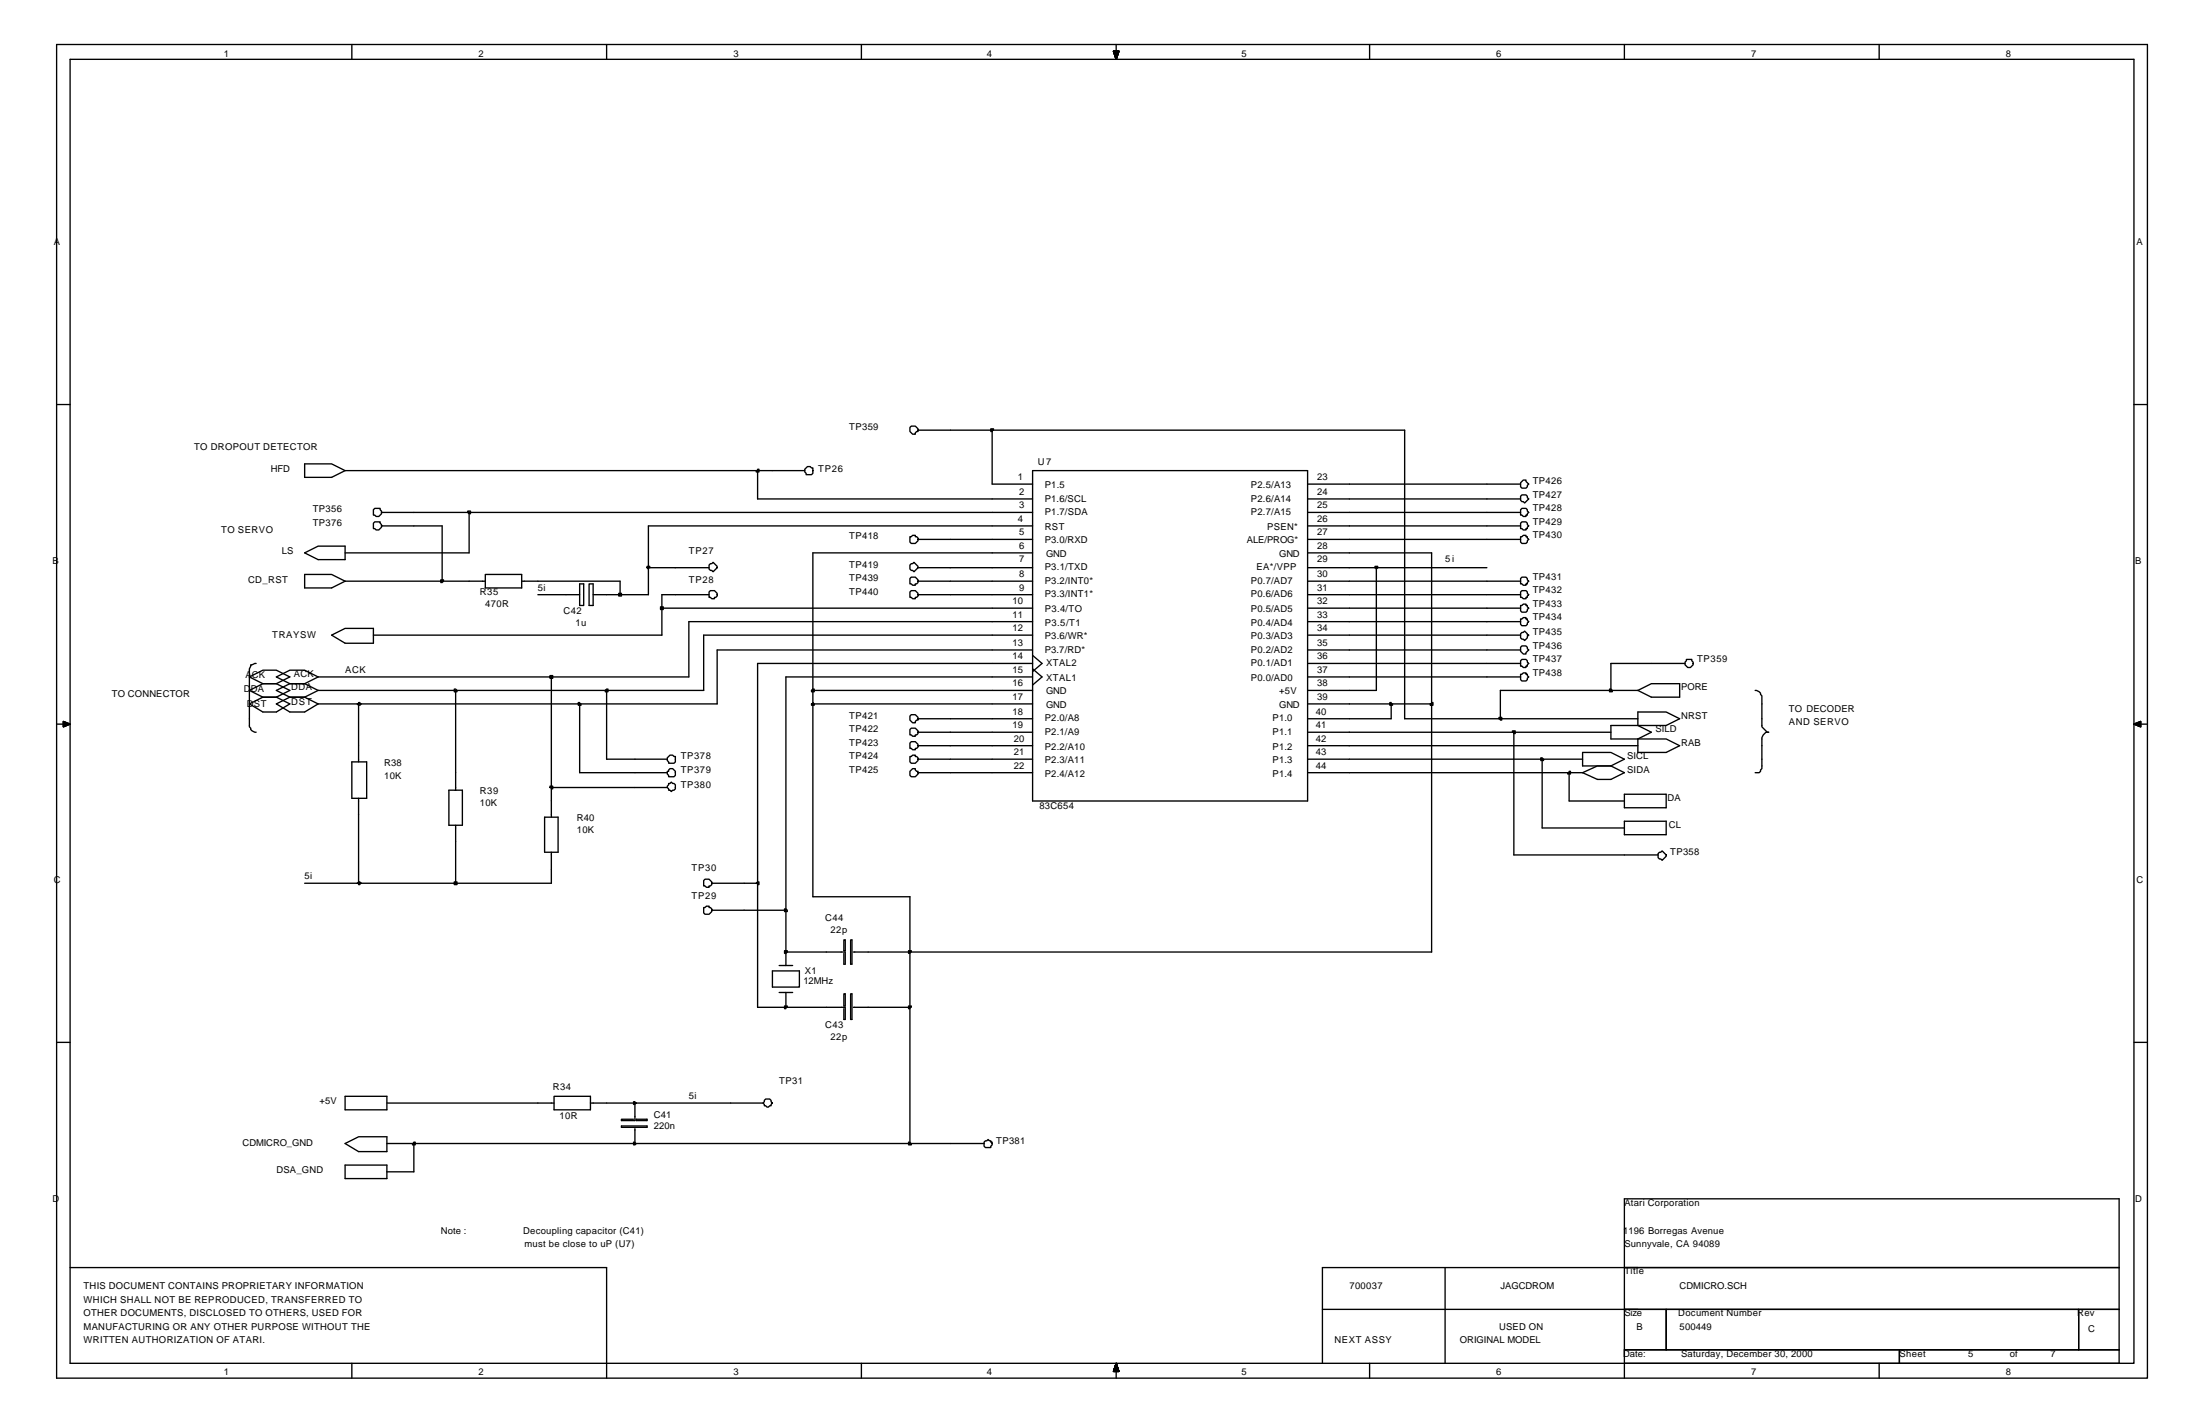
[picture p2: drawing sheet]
<svg xmlns="http://www.w3.org/2000/svg" width="432mm" height="279mm" viewBox="0 0 432 279" stroke-linecap="round" stroke-linejoin="round" font-family="sans-serif">
<g fill="none" stroke="#000" stroke-width=".26">
<path d="M11.1 8.7h410.4v261.7h-410.4zM13.8 11.6h405v255.9h-405zM69.1 8.7v2.9M119.1 8.7v2.9M169.1 8.7v2.9M219.1 8.7v2.9M268.8 8.7v2.9M318.8 8.7v2.9M368.8 8.7v2.9M11.1 79.4h2.7M418.8 79.4h2.7M59.8 91h5.3l2.6 1.3-2.6 1.4h-5.3z"/>
<path d="M67.7 92.3h90.3M148.7 92.1h.3v.5h-.6v-.3h.3zM148.7 92.3v5.6h54M158 92.1a.84 .84 0 0 1 1-.6l.3 .3h.2v1.1l-.2 .2h-1.1v-.2l-.2-.3zM180.2 84.4a.89 .89 0 0 0-.6-.8 .89 .89 0 0 0-1 .3v.2a.94 .94 0 0 0 1.1 1.1v-.3l.2-.2h.3v-.3h95.5v56.6h45.8M194.5 84.1h.5v.3h-.3v.3h-.2zM194.7 84.4v10.6h8M202.7 92.3h53.9v64.9h-53.9zM256.6 95h41.8M256.6 97.9h41.8M298.7 94.5l.3-.3h.5v.3l.5 .5-.2 .2a.67 .67 0 0 1-.8 .6 .67 .67 0 0 1-.6-.8v-.3zM298.7 97.1h.8l.5 .8-.8 .8-.8-.5v-.8z"/>
<path d="M59.8 108.5l2.6-1.3h5.3v2.6h-5.3zM59.8 112.7h5.3l2.6 1.3-2.6 1.4h-5.3zM67.7 114h27.5M74.9 100.5l-.3-.8h-1l-.3 .3v1.1h.3a.74 .74 0 0 0 .8 .2 .74 .74 0 0 0 .5-.8h127.8M74.9 103.2l-.3-.8h-1l-.3 .3v1h.3a.74 .74 0 0 0 .8 .3 .74 .74 0 0 0 .5-.8h11.9v10.8M86.5 113.8h.5v.2l-.2 .3h-.3zM91.8 100.3h.5v.5h-.2l-.3-.3zM92.1 100.5v8h-24.4M95.2 112.7h7.2v2.7h-7.2zM102.4 114h19.3v2.7M105.6 116.7h8.2M113.8 114.6h.8v4.2h-.8z"/>
<path d="M115.6 114.6h.8v4.2h-.8zM121.4 116.4h.6v.5h-.6zM127 111.1h.5v.3h-.2v.3l-.3-.3zM127.3 111.4h11.9M129.6 119.1h.6v.5h-.6zM129.9 119.3h72.8M139.2 110.9l.8-.6 .8 .8v.3l-.8 .8-.8-.5zM139.2 116.7h-9.3v7.9h-56.6M139.4 115.9h.3a.94 .94 0 0 1 1.1 1l-.3 .3h-.3v.3h-.5l-.3-.3h-.2v-1zM180.2 105.8v-.2l-.3-.3h-.2v-.3h-.6l-.2 .3h-.3v.3a.77 .77 0 0 0 .3 1 .77 .77 0 0 0 1-.2l.3-.3v-.3h22.5M180.2 111.4v-.3l-.8-.8-.8 .6v.8l.8 .5 .8-.8h22.5M180.2 114a.89 .89 0 0 0-.6-.8 .89 .89 0 0 0-1 .3v1.1h.3l.2 .2h.6v-.2h.2l.3-.3v-.3h22.5"/>
<path d="M180.2 116.7a.89 .89 0 0 0-.6-.8 .89 .89 0 0 0-1 .3v1h.3l.2 .3h.6v-.3h.2l.3-.3v-.2h22.5M202.7 103.2h-75.4v13.5h-10.9M202.7 108.5h-43.2v67.4h19.1v48.5M256.6 116.7h41.8M256.6 108.5h24.4v78.3h-113.5M256.6 100.5h41.8M256.6 103.2h41.8M256.6 105.8h41.8M256.6 111.4h35.2M256.6 114h41.8M256.6 119.3h41.8M269.9 111.1h.5v.3l-.3 .3v-.3h-.2z"/>
<path d="M270.1 111.4v24.1h-13.5M298.4 100l.3-.3h.8l.3 .3v.3l.2 .2-.2 .3v.3h-.3v.2h-.5l-.3-.2h-.3zM298.4 105.3h.3l.3-.3h.5v.3h.3v.3l.2 .2-.2 .3a.67 .67 0 0 1-.8 .5 .67 .67 0 0 1-.6-.8zM298.4 113.5l.3-.3h.8l.3 .3v.3l.2 .2-.2 .3v.3h-.3v.2h-.5l-.3-.2h-.3zM298.4 118.8h.3l.3-.3h.5v.3h.3v.3l.2 .2-.2 .3a.67 .67 0 0 1-.8 .5 .67 .67 0 0 1-.6-.8zM298.7 102.4h.8l.3 .3v.2l.2 .3-.2 .3v.2h-.3v.3h-.5l-.3-.3h-.3v-1zM298.7 115.9h.8l.3 .3v.2l.2 .3-.2 .2v.3h-.3v.3h-.5l-.3-.3h-.3v-1zM48.9 135.5l2.7-1.4h2.6l2.7 1.4-2.7 1.3h-2.6zM48.9 138.1l2.7-1.3h2.6l2.7 1.3-2.7 1.6h-2.6zM48.9 132.8l2.7-1.3h2.6l2.7 1.3-2.7 1.3h-2.6zM50.3 130.2l-1.1 .2-.3 .8v11.4l.6 .8 .8 .3M54.2 135.5l2.7-1.4h2.9l2.6 1.4-2.6 1.3h-2.9z"/>
<path d="M54.2 138.1l2.7-1.3h2.9l2.6 1.3-2.6 1.6h-2.9zM54.2 132.8l2.7-1.3h2.9l2.6 1.3-2.6 1.3h-2.9zM65.1 124.6l2.6-1.3h5.6v2.9h-5.6zM70.4 137.8h.2v.3h.3l-.3 .3h-.2l-.3-.3h.3zM70.4 138.1v11.4M89.2 135.2h.2l.3 .3v.2h-.5zM89.4 135.5v19.5M107.9 132.6h.6v.5h-.6zM108.2 132.8v27.5M113.5 137.8h.3v.3h.2v.3h-.5zM113.8 138.1v13.5h17.2M119.1 135.2h.2v.5h-.5v-.2z"/>
<path d="M119.1 135.5v13.5h11.9M159.5 135.2h.3v.5h-.5v-.2zM159.5 137.8l.3 .3v.3h-.5v-.3h.2zM159.5 135.5h43.2M159.5 138.1h43.2M202.7 130.2h-54v67.4h17.2v2.4h-.3v-2.1M202.7 132.8h-48.4v56.6M202.7 122h-67.5v10.8h-72.8M202.7 124.6h-64.6v10.9h-75.7M202.7 127.5h-61.9v10.6h-78.4M202.7 128.6l1.8 1.6-1.8 1.6M202.7 131.2l1.8 1.6-1.8 1.6"/>
<path d="M256.6 122h41.8M256.6 124.6h41.8M256.6 127.5h41.8M256.6 130.2h41.8M256.6 132.8h41.8M256.6 138.1h24.4M272.8 137.8h.2v.3h.3v.3h-.5zM273 138.1v2.9h-16.4M281 137.8h.3v.6h-.6v-.3h.3zM298.4 121.4h.3l.3-.2h.5v.2h.3v.3l.2 .3-.2 .2a.67 .67 0 0 1-.8 .6 .67 .67 0 0 1-.6-.8zM298.4 129.6l.3-.2h.8l.3 .2v.3l.2 .3-.2 .2v.3h-.3v.3h-.5l-.3-.3h-.3zM298.4 132.3h.3l.3-.3h.5v.3h.3v.3l.2 .2-.2 .3a.67 .67 0 0 1-.8 .5 .67 .67 0 0 1-.6-.8z"/>
<path d="M298.7 124.1h.3l.2-.3 .6 .6v.2h.2l-.2 .3v.2l-.6 .6-.8-.6v-.7zM298.7 126.7h.8l.3 .3v.3l.2 .2-.5 .6v.2a.91 .91 0 0 1-1-.5 .91 .91 0 0 1 .2-1.1zM315.9 135.2h.3l.2 .3v.2h-.5zM321.5 135.5l2.6-1.4h5.6v2.7h-5.6zM321.5 139.7h5.5l2.7 1.3-2.7 1.3h-5.5zM321.5 135.5h-27v5.5M330.7 130.2h-14.5v5.3M331 129.4h1.1v.2a.77 .77 0 0 1 0 1.1 .77 .77 0 0 1-1.1 0 .77 .77 0 0 1 0-1.1zM344.5 135.5l.8 .2 .5 .8v6.1l1.1 1.1h.2a.84 .84 0 0 0-1 .5l-.3 .5v6.1l-.5 .8h-.8M11.1 142.1h2.7M69.1 149.5h2.9v7.1h-2.9zM70.4 156.6v16.7"/>
<path d="M88.1 155h2.7v6.9h-2.7zM107.9 154.3h.6v.5h-.3v-.3h-.3zM108.2 154.5h22.8M131 148.7a.84 .84 0 0 1 1-.5l.3 .2h.3v1.1l-.3 .3h-1.1v-.3l-.2-.3zM131.2 153.7h.3l.3-.2 .2 .2h.3l.3 .3v.8l-.8 .5-.3-.3h-.3v-.2l-.2-.3zM131.2 151.1a.74 .74 0 0 1 .9-.3 .74 .74 0 0 1 .5 .8v.5l-.3 .3h-1.1v-.3l-.2-.2v-.6h.2zM180.2 141a.89 .89 0 0 0-.6-.8 .89 .89 0 0 0-1 .3v.3a.94 .94 0 0 0 1.1 1v-.2l.2-.3h.3v-.3h22.5M180.2 143.7a.89 .89 0 0 0-.6-.9 .89 .89 0 0 0-1 .3v1.1h.3l.2 .3h.6v-.3h.2l.3-.3v-.2h22.5M180.2 146.3a.89 .89 0 0 0-.6-.8 .89 .89 0 0 0-1 .3v1h.3l.2 .3h.6v-.3h.2l.3-.2v-.3h22.5M180.2 149v-.3l-.3-.3h-.2v-.2h-.6l-.2 .2h-.3v.3a.77 .77 0 0 0 .3 1.1 .77 .77 0 0 0 1-.3l.3-.3v-.2h22.5M180.2 151.6v-.3h-.3l-.2-.2v-.3a.91 .91 0 0 0-1.1 .5 .91 .91 0 0 0 .3 1.1h.2a.79 .79 0 0 0 1.1-.8h22.5M256.6 143.7h59.6"/>
<path d="M256.6 146.3h64.9M256.6 149h54M256.6 151.6h54M294.2 140.8h.5v.5h-.2v-.3h-.3zM296.9 143.4h.5v.5h-.3v-.2h-.2zM297.1 143.7v24h28.3M302.4 148.7h.3l.2 .3v.2h-.5zM302.7 149v13.5h16.1M308 151.3h.2v.6h-.5v-.3h.3zM308 151.6v5.6h10.8M310.6 147.6h5.6l2.6 1.4-2.6 1.3h-5.6zM310.6 151.6l2.9-1.3h2.7l2.6 1.3-2.6 1.3h-2.7z"/>
<path d="M316.2 142.3h5.3l2.6 1.4-2.6 1.3h-5.3zM318.8 155.8h8.2v2.7h-8.2zM321.5 145h5.5l2.7 1.3-2.7 1.3h-5.5zM418.8 142.1h2.7M70.4 173h.2v.3h.3h-.3v.3h-.2v-.3h-.3h.3zM89.2 173h.5v.6h-.5zM89.4 161.9v11.4M106.9 160.3h2.6v6.9h-2.6zM108.2 167.2v6.1h-48.4M139.7 178.6v-.3l-.3-.2h-.2v-.3h-.6l-.2 .3h-.3v.2a.77 .77 0 0 0 .3 1.1 .77 .77 0 0 0 1-.3l.3-.2v-.3h14.6M139.7 173.3a.89 .89 0 0 0-.6-.8 .89 .89 0 0 0-1 .3v1h.3l.2 .3h.6v-.3h.2l.3-.2v-.3h9M148.7 173h.3v.6h-.3v-.3h-.3z"/>
<path d="M154 178.3h.3l.2 .3v.3h-.5zM318.8 161.1h8.2v2.7h-8.2zM325.4 167.5l.8-.5 .8 .7v.3l-.8 .8-.8-.5zM151.6 190.5h5.3v3.2h-5.3zM152.9 194.7h2.7M152.9 189.4h2.7M154 186.5h.5v.3l-.2 .3h-.3zM154 197.4h.5v.2h-.2v.3h-.3zM154.3 186.8h11.6v2.4h-.3v-2.1M154.3 194.7v2.9M165.6 195h.3v2.4h-.3zM165.6 184.4h.3v2.1h-.3z"/>
<path d="M167 195h.2v5h-.2zM167 184.4h.2v4.8h-.2zM167.5 197.6h11.1M178.3 186.5h.6v.3h-.3v.3h-.3zM178.3 197.4h.6v.2h-.3v.3h-.3zM11.1 204.5h2.7M67.7 215.1h8.2v2.7h-8.2zM75.9 216.4h32.8M108.7 215.1h7.2v2.7h-7.2zM115.9 216.4h33.9M124.4 216.2h.2v.2h.3h-.3v.3h-.2zM124.6 216.4v3.5h-2.6v-.3h2.4"/>
<path d="M124.9 219.6h2.1v.3h-2.1zM150 215.9l.3-.3h.8l.5 .8-.3 .3v.3h-.2l-.3 .2-.8-.2v-.3l-.2-.3 .2-.2zM418.8 204.5h2.7M67.7 224.4l2.7-1.4h5.5v3h-5.5zM67.7 228.6h8.2v2.6h-8.2zM75.9 224.4h117.2M81.2 224.1h.3v.5h-.5v-.2h.2zM81.2 224.4v5.5h-5.3M122 220.9h5v.3h-5zM124.4 224.1h.2v.3h.3l-.3 .2h-.2zM124.6 221.5v2.9M178.3 224.1h.3v.3h.3v.2h-.6z"/>
<path d="M193.1 224.1l.8-.5 .3 .2h.3v.3h.2v.5l-.2 .3v.3h-1.1l-.3-.3zM13.8 248.7h105.3v21.7M259.6 256.9h156.3M283.6 248.7v18.8M327 256.9v7.9M408 256.9v7.9M415.9 248.7h-156.3v18.8M69.1 267.5v2.9M169.1 267.5v2.9M219.1 267.5v2.9M268.8 267.5v2.9M318.8 267.5h97.1v-32.3h-97.1v35.2"/>
<path d="M318.8 264.8h97.1M368.8 267.5v2.9M372.8 264.8v2.7"/>
</g>
<g fill="#000" stroke="#000" stroke-width=".26">
<path d="M218.5 10.1h1.1l-.5 1.5z" fill-rule="evenodd"/>
<path d="M218.5 10.1h1.1l-.5 1.5z" fill-rule="evenodd"/>
<path d="M218.5 10.1h1.1l-.5 1.5z" fill-rule="evenodd"/>
<path d="M218.5 10.1h1.1l-.5 1.5z" fill-rule="evenodd"/>
<path d="M218.5 10.1h1.1l-.5 1.5z" fill-rule="evenodd"/>
<path d="M218.5 10.1h1.1l-.5 1.5z" fill-rule="evenodd"/>
<path d="M218.5 10.1h1.1l-.5 1.5z" fill-rule="evenodd"/>
<path d="M12.4 141.6l1.4 .5-1.4 .5z" fill-rule="evenodd"/>
<path d="M12.4 141.6l1.4 .5-1.4 .5z" fill-rule="evenodd"/>
<path d="M12.4 141.6l1.4 .5-1.4 .5z" fill-rule="evenodd"/>
<path d="M418.8 142.1l1.4-.5v1z" fill-rule="evenodd"/>
<path d="M418.8 142.1l1.4-.5v1z" fill-rule="evenodd"/>
<path d="M418.8 142.1l1.4-.5v1z" fill-rule="evenodd"/>
<path d="M219.1 267.5l.5 1.6h-1.1z" fill-rule="evenodd"/>
<path d="M219.1 267.5l.5 1.6h-1.1z" fill-rule="evenodd"/>
<path d="M219.1 267.5l.5 1.6h-1.1z" fill-rule="evenodd"/>
<path d="M219.1 267.5l.5 1.6h-1.1z" fill-rule="evenodd"/>
<path d="M219.1 267.5l.5 1.6h-1.1z" fill-rule="evenodd"/>
<path d="M219.1 267.5l.5 1.6h-1.1z" fill-rule="evenodd"/>
<path d="M219.1 267.5l.5 1.6h-1.1z" fill-rule="evenodd"/>
</g>
<g font-size="1.9">
<text x="43.9" y="11.1">1</text>
<text x="93.9" y="11.1">2</text>
<text x="143.9" y="11.1">3</text>
<text x="193.7" y="11.1">4</text>
<text x="243.7" y="11.1">5</text>
<text x="293.7" y="11.1">6</text>
<text x="343.7" y="11.1">7</text>
<text x="393.7" y="11.1">8</text>
<text x="10.6" y="48.2">A</text>
<text x="419.4" y="48.2">A</text>
<text x="38.1" y="88.4">TO DROPOUT DETECTOR</text>
<text x="166.7" y="84.4">TP359</text>
<text x="53.2" y="92.6">HFD</text>
<text x="160.6" y="92.6">TP26</text>
<text x="199.8" y="94.2">1</text>
<text x="203.7" y="91.3">U7</text>
<text x="205.1" y="95.8">P1.5</text>
<text x="245.5" y="95.8">P2.5/A13</text>
<text x="258.5" y="94.2">23</text>
<text x="300.8" y="95">TP426</text>
<text x="61.4" y="100.5">TP356</text>
<text x="200" y="97.1">2</text>
<text x="200" y="99.7">3</text>
<text x="205.1" y="98.4">P1.6/SCL</text>
<text x="205.1" y="101.1">P1.7/SDA</text>
<text x="245.5" y="98.4">P2.6/A14</text>
<text x="245.5" y="101.1">P2.7/A15</text>
<text x="258.5" y="97.1">24</text>
<text x="258.5" y="99.7">25</text>
<text x="300.8" y="97.6">TP427</text>
<text x="300.8" y="100.3">TP428</text>
<text x="43.4" y="104.5">TO SERVO</text>
<text x="61.4" y="103.2">TP376</text>
<text x="166.7" y="105.8">TP418</text>
<text x="199.8" y="102.4">4</text>
<text x="200" y="105">5</text>
<text x="200" y="107.7">6</text>
<text x="205.1" y="104">RST</text>
<text x="205.1" y="106.6">P3.0/RXD</text>
<text x="244.7" y="106.6">ALE/PROG*</text>
<text x="248.7" y="104">PSEN*</text>
<text x="258.5" y="102.4">26</text>
<text x="258.5" y="105">27</text>
<text x="258.5" y="107.7">28</text>
<text x="300.8" y="102.9">TP429</text>
<text x="300.8" y="105.6">TP430</text>
<text x="10.3" y="110.6">B</text>
<text x="55.3" y="108.7">LS</text>
<text x="135.2" y="108.7">TP27</text>
<text x="166.7" y="111.4">TP419</text>
<text x="200" y="110.3">7</text>
<text x="200" y="113.2">8</text>
<text x="205.1" y="111.9">P3.1/TXD</text>
<text x="205.3" y="109.3">GND</text>
<text x="246.6" y="111.9">EA*/VPP</text>
<text x="251.1" y="109.3">GND</text>
<text x="258.5" y="110.3">29</text>
<text x="258.5" y="113.2">30</text>
<text x="283.6" y="110.3">5 i</text>
<text x="300.8" y="113.8">TP431</text>
<text x="419.1" y="110.6">B</text>
<text x="48.7" y="114.3">CD_RST</text>
<text x="94.2" y="116.7">R35</text>
<text x="95.2" y="119.1">470R</text>
<text x="105.6" y="115.9">5i</text>
<text x="135.2" y="114.3">TP28</text>
<text x="166.7" y="114">TP439</text>
<text x="166.7" y="116.7">TP440</text>
<text x="198.7" y="118.5">10</text>
<text x="200" y="115.9">9</text>
<text x="205.1" y="114.6">P3.2/INT0*</text>
<text x="205.1" y="117.2">P3.3/INT1*</text>
<text x="245.5" y="114.6">P0.7/AD7</text>
<text x="245.5" y="117.2">P0.6/AD6</text>
<text x="258.5" y="115.9">31</text>
<text x="258.5" y="118.5">32</text>
<text x="300.8" y="116.4">TP432</text>
<text x="300.8" y="119.1">TP433</text>
<text x="53.4" y="125.1">TRAYSW</text>
<text x="110.6" y="120.4">C42</text>
<text x="113" y="122.8">1u</text>
<text x="198.7" y="121.2">11</text>
<text x="198.7" y="123.8">12</text>
<text x="205.1" y="120.1">P3.4/TO</text>
<text x="205.1" y="122.8">P3.5/T1</text>
<text x="205.1" y="125.4">P3.6/WR*</text>
<text x="245.5" y="120.1">P0.5/AD5</text>
<text x="245.5" y="122.8">P0.4/AD4</text>
<text x="245.5" y="125.4">P0.3/AD3</text>
<text x="258.5" y="121.2">33</text>
<text x="258.5" y="123.8">34</text>
<text x="300.8" y="121.7">TP434</text>
<text x="300.8" y="124.6">TP435</text>
<text x="198.7" y="126.7">13</text>
<text x="198.7" y="129.4">14</text>
<text x="205.1" y="128.1">P3.7/RD*</text>
<text x="205.3" y="130.7">XTAL2</text>
<text x="245.5" y="128.1">P0.2/AD2</text>
<text x="245.5" y="130.7">P0.1/AD1</text>
<text x="258.5" y="126.7">35</text>
<text x="258.5" y="129.4">36</text>
<text x="300.8" y="127.3">TP436</text>
<text x="300.8" y="129.9">TP437</text>
<text x="333.1" y="129.9">TP359</text>
<text x="22" y="136.8">TO CONNECTOR</text>
<text x="47.9" y="135.7">DDA</text>
<text x="48.2" y="133.1">ACK</text>
<text x="57.1" y="135.5">DDA</text>
<text x="57.7" y="132.8">ACK</text>
<text x="67.7" y="132">ACK</text>
<text x="198.7" y="132">15</text>
<text x="198.7" y="134.7">16</text>
<text x="198.7" y="137.3">17</text>
<text x="205.3" y="133.6">XTAL1</text>
<text x="205.3" y="136.3">GND</text>
<text x="245.5" y="133.6">P0.0/AD0</text>
<text x="251.1" y="136.3">+5V</text>
<text x="258.5" y="132">37</text>
<text x="258.5" y="134.7">38</text>
<text x="258.5" y="137.3">39</text>
<text x="300.8" y="132.6">TP438</text>
<text x="329.9" y="135.5">PORE</text>
<text x="48.4" y="138.6">DST</text>
<text x="57.1" y="138.4">DST</text>
<text x="166.7" y="141">TP421</text>
<text x="166.7" y="143.7">TP422</text>
<text x="198.7" y="140.2">18</text>
<text x="198.7" y="142.9">19</text>
<text x="205.1" y="141.6">P2.0/A8</text>
<text x="205.3" y="138.9">GND</text>
<text x="249.8" y="141.6">P1.0</text>
<text x="251.1" y="138.9">GND</text>
<text x="258.2" y="140.2">40</text>
<text x="258.2" y="142.9">41</text>
<text x="324.9" y="143.7">SILD</text>
<text x="329.9" y="141">NRST</text>
<text x="351.1" y="139.7">TO DECODER</text>
<text x="351.1" y="142.3">AND SERVO</text>
<text x="133.6" y="149">TP378</text>
<text x="166.7" y="146.3">TP423</text>
<text x="166.7" y="149">TP424</text>
<text x="199" y="145.5">20</text>
<text x="199" y="148.2">21</text>
<text x="205.1" y="144.2">P2.1/A9</text>
<text x="205.1" y="147.1">P2.2/A10</text>
<text x="205.1" y="149.8">P2.3/A11</text>
<text x="249.8" y="144.2">P1.1</text>
<text x="249.8" y="147.1">P1.2</text>
<text x="249.8" y="149.8">P1.3</text>
<text x="258.2" y="145.5">42</text>
<text x="258.2" y="148.2">43</text>
<text x="319.4" y="149">SICL</text>
<text x="329.9" y="146.3">RAB</text>
<text x="75.4" y="150.3">R38</text>
<text x="75.4" y="152.9">10K</text>
<text x="94.2" y="155.8">R39</text>
<text x="133.6" y="154.5">TP380</text>
<text x="133.6" y="151.6">TP379</text>
<text x="166.7" y="151.6">TP425</text>
<text x="199" y="150.8">22</text>
<text x="205.1" y="152.4">P2.4/A12</text>
<text x="249.8" y="152.4">P1.4</text>
<text x="258.2" y="150.8">44</text>
<text x="319.4" y="151.6">SIDA</text>
<text x="94.2" y="158.2">10K</text>
<text x="113.2" y="161.1">R40</text>
<text x="204" y="158.8">83C654</text>
<text x="327.3" y="157.2">DA</text>
<text x="113.2" y="163.5">10K</text>
<text x="327.6" y="162.5">CL</text>
<text x="327.8" y="167.7">TP358</text>
<text x="10.6" y="173.3">C</text>
<text x="59.8" y="172.5">5i</text>
<text x="135.7" y="170.9">TP30</text>
<text x="419.4" y="173.3">C</text>
<text x="135.7" y="176.5">TP29</text>
<text x="161.9" y="180.7">C44</text>
<text x="163" y="183.1">22p</text>
<text x="158" y="191">X1</text>
<text x="157.7" y="193.1">12MHz</text>
<text x="161.9" y="201.6">C43</text>
<text x="163" y="204">22p</text>
<text x="108.5" y="213.8">R34</text>
<text x="135.2" y="215.6">5i</text>
<text x="152.9" y="212.7">TP31</text>
<text x="62.7" y="216.7">+5V</text>
<text x="109.8" y="219.6">10R</text>
<text x="128.3" y="219.3">C41</text>
<text x="128.3" y="221.5">220n</text>
<text x="47.6" y="224.9">CDMICRO_GND</text>
<text x="195.5" y="224.4">TP381</text>
<text x="54.2" y="230.2">DSA_GND</text>
<text x="10.3" y="235.7">D</text>
<text x="318.8" y="236.5">Atari Corporation</text>
<text x="419.1" y="235.7">D</text>
<text x="86.5" y="242.1">Note :</text>
<text x="102.7" y="242.1">Decoupling capacitor (C41)</text>
<text x="102.9" y="244.7">must be close to uP (U7)</text>
<text x="318.6" y="242.1">1196 Borregas Avenue</text>
<text x="318.8" y="244.7">Sunnyvale, CA 94089</text>
<text x="318.8" y="250">Title</text>
<text x="16.4" y="252.9">THIS DOCUMENT CONTAINS PROPRIETARY INFORMATION</text>
<text x="16.4" y="255.6">WHICH SHALL NOT BE REPRODUCED, TRANSFERRED TO</text>
<text x="264.8" y="252.9">700037</text>
<text x="294.5" y="252.9">JAGCDROM</text>
<text x="329.7" y="252.9">CDMICRO.SCH</text>
<text x="16.4" y="258.2">OTHER DOCUMENTS, DISCLOSED TO OTHERS, USED FOR</text>
<text x="16.4" y="260.9">MANUFACTURING OR ANY OTHER PURPOSE WITHOUT THE</text>
<text x="16.4" y="263.5">WRITTEN AUTHORIZATION OF ATARI.</text>
<text x="261.9" y="263.5">NEXT ASSY</text>
<text x="286.5" y="263.5">ORIGINAL MODEL</text>
<text x="294.2" y="260.9">USED ON</text>
<text x="318.8" y="258.2">Size</text>
<text x="321.2" y="260.9">B</text>
<text x="329.4" y="258.2">Document Number</text>
<text x="329.7" y="260.9">500449</text>
<text x="407.7" y="258.2">Rev</text>
<text x="409.8" y="261.4">C</text>
<text x="43.9" y="269.9">1</text>
<text x="93.9" y="269.9">2</text>
<text x="143.9" y="269.9">3</text>
<text x="193.7" y="269.9">4</text>
<text x="243.7" y="269.9">5</text>
<text x="293.7" y="269.9">6</text>
<text x="318.6" y="266.2">Date:</text>
<text x="329.9" y="266.2">Saturday, December 30, 2000</text>
<text x="343.7" y="269.9">7</text>
<text x="372.8" y="266.2">Sheet</text>
<text x="386.3" y="266.2">5</text>
<text x="393.7" y="269.9">8</text>
<text x="394.5" y="266.2">of</text>
<text x="402.4" y="266.2">7</text>
</g>
</svg>
